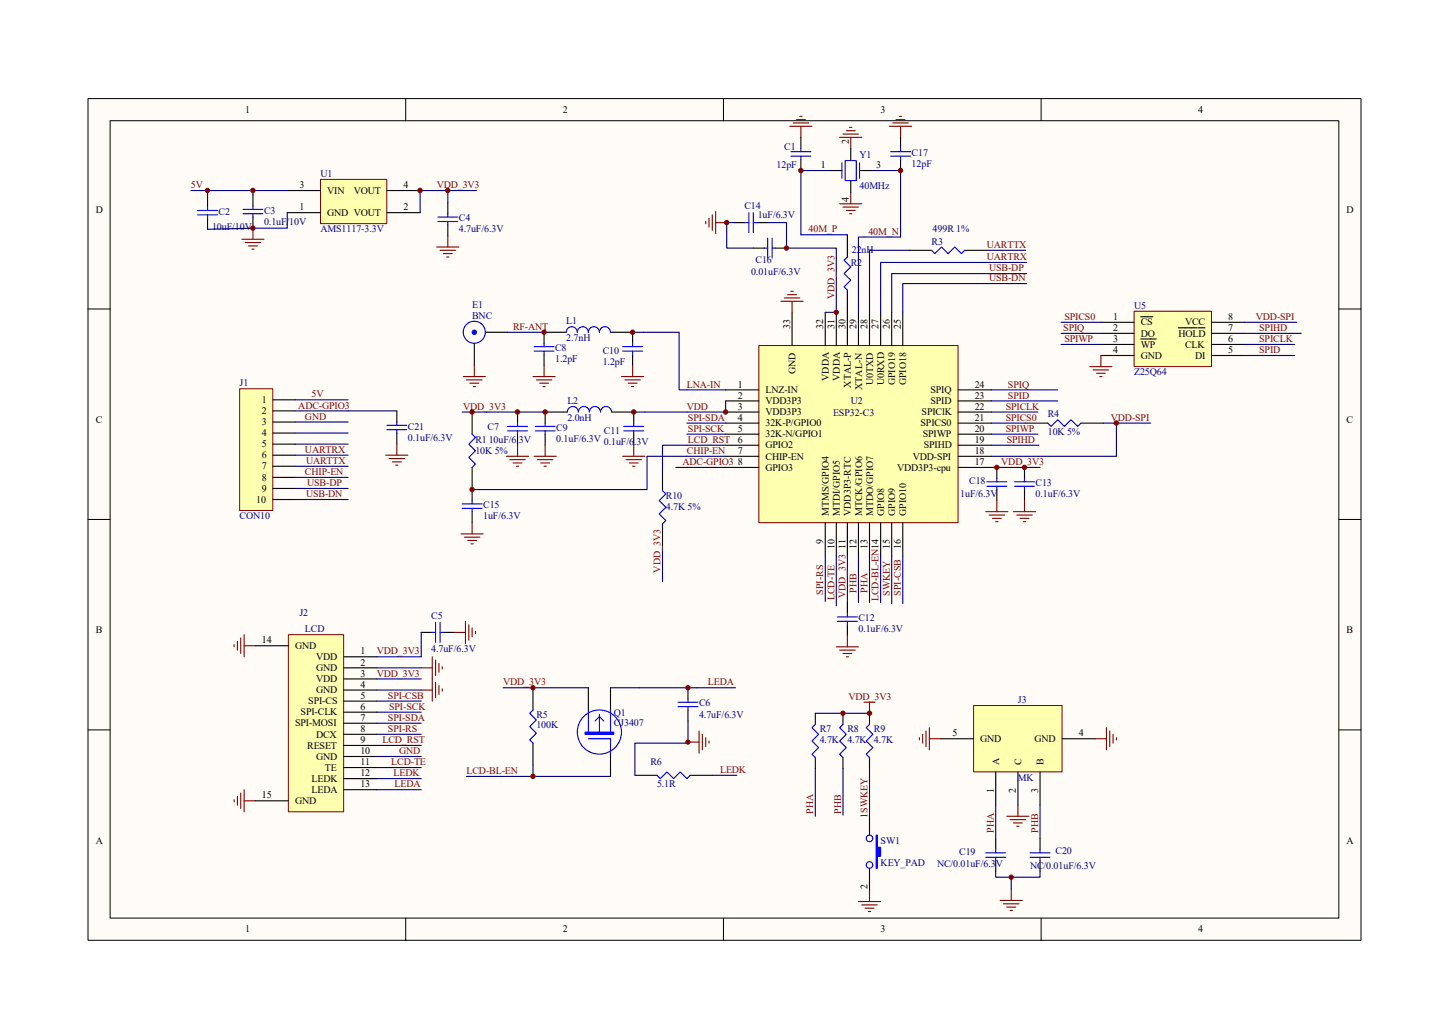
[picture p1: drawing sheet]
<svg xmlns="http://www.w3.org/2000/svg" width="420mm" height="297mm" viewBox="0 0 420 297" stroke-linecap="round" stroke-linejoin="round" font-family="sans-serif">
<path d="M25.4 28.5h367.9v243.2h-367.9z" fill="#fffcf8"/>
<g fill="none" stroke="#000" stroke-width=".29">
<path d="M25.4 28.5h367.9v243.2h-367.9zM31.8 34.9h355.1v230.4h-355.1zM117.2 28.5v6.4M209.1 28.5v6.4M300.9 28.5v6.4M25.4 89.3h6.4M386.9 89.3h6.4M25.4 150.1h6.4M386.9 150.1h6.4M25.4 210.9h6.4M386.9 210.9h6.4M117.2 265.3v6.4"/>
<path d="M209.1 265.3v6.4M300.9 265.3v6.4"/>
</g>
<path d="M251.3 206.1v3.2M251.3 218.9v3.2M251.3 234.9v6.4M251.3 250.9v6.4" fill="none" stroke="#000" stroke-width=".32"/>
<path d="M253.2 241.3h.3v3.5h1v2.6h-1v3.5h-.3z" fill-rule="evenodd" fill="#00f" stroke="#00f" stroke-width=".32"/>
<g fill="none" stroke="#00f" stroke-width=".32">
<path d="M251.3 209.3l-1 1 1.9 1.9-1.9 1.9 1.9 1.9-1.9 1.9 1 1"/>
<circle cx="251.3" cy="249.9" r=".95"/>
<circle cx="251.3" cy="242.2" r=".95"/>
</g>
<g fill="none" stroke="#800000" stroke-width=".32">
<path d="M121.7 193h3.2M121.7 199.4h3.2M124.9 189.8v12.8M125.9 190.7v4.5M125.9 197.1v4.5M126.8 191.7v2.6M126.8 198.1v2.6M127.8 192.7v.6M127.8 199.1v.6M249.7 202.9h3.2M251.3 202.9v3.2M251.3 257.3v3.2"/>
<path d="M248.1 260.5h6.4M249 261.5h4.5M250 262.4h2.5M250.9 263.4h.7"/>
</g>
<g fill="none" stroke="#000080" stroke-width=".32">
<path d="M108.9 189.8h12.8M108.9 193h12.8M108.9 196.2h12.8M108.9 199.4h12.8M108.9 202.6h12.8M108.9 205.8h12.8M108.9 209h12.8M108.9 212.2h12.8M108.9 215.4h12.8M108.9 218.6h12.8M108.9 221.8h12.8M108.9 225h12.8"/>
<path d="M108.9 228.2h12.8"/>
</g>
<path d="M83.3 183.4h16v51.2h-16z" fill="#ffffb0"/>
<path d="M83.3 183.4h16v51.2h-16z" fill="none" stroke="#800000" stroke-width=".29"/>
<g fill="none" stroke="#000" stroke-width=".32">
<path d="M73.7 186.6h9.6M99.3 189.8h9.6M99.3 193h9.6M99.3 196.2h9.6M99.3 199.4h9.6M99.3 202.6h9.6M99.3 205.8h9.6M99.3 209h9.6M99.3 212.2h9.6M99.3 215.4h9.6M99.3 218.6h9.6M73.7 231.4h9.6"/>
<path d="M99.3 221.8h9.6M99.3 225h9.6M99.3 228.2h9.6"/>
</g>
<path d="M67.7 186.3v.6M68.6 185.3v2.6M69.6 184.3v4.5M70.5 183.4v6.4M70.5 186.6h3.2M67.7 231.1v.6M68.6 230.1v2.6M69.6 229.2v4.4M70.5 228.2v6.4M70.5 231.4h3.2" fill="none" stroke="#800000" stroke-width=".32"/>
<path d="M281.4 203.9h25.5v19.1h-25.5z" fill="#ffffb0"/>
<path d="M281.3 203.9h25.6v19.1h-25.6z" fill="none" stroke="#800000" stroke-width=".29"/>
<path d="M271.7 213.5h9.6M306.9 213.5h9.6M287.7 223.1v9.6M294.1 223.1v9.6M300.5 223.1v9.6" fill="none" stroke="#000" stroke-width=".32"/>
<g fill="none" stroke="#800000" stroke-width=".32">
<path d="M265.7 213.1v.7M266.6 212.2v2.5M267.6 211.2v4.5M268.6 213.5h3.1M268.6 210.3v6.4M316.5 213.5h3.2M319.7 210.3v6.4M320.7 211.2v4.5M321.6 212.2v2.5M322.6 213.1v.7M290.9 235.9h6.4M291.9 236.8h4.5"/>
<path d="M292.9 237.8h2.5M293.8 238.7h.7M294.1 232.7v3.2"/>
</g>
<path d="M287.7 232.7v9.6M300.5 232.7v9.6" fill="none" stroke="#000080" stroke-width=".32"/>
<path d="M69.3 112.4h9.5v35.1h-9.5z" fill="#ffffb0"/>
<path d="M69.2 112.3h9.6v35.2h-9.6z" fill="none" stroke="#800000" stroke-width=".29"/>
<g fill="none" stroke="#000" stroke-width=".32">
<path d="M78.9 115.5h6.3M78.9 118.7h6.3M78.9 121.9h6.3M78.9 125.1h6.3M78.9 128.3h6.3M78.9 131.5h6.3M78.9 134.7h6.3M78.9 137.9h6.3M78.9 141.1h6.3M78.9 144.3h6.3M154 198.7v6.4M170 198.7v6.4"/>
<path d="M176.4 198.7v6.4M198.8 198.7v3.3M154 214.7v6.4M176.4 217.9v6.4M198.8 205.1v3.2M235.6 206.1v3.2M235.6 218.9v3.2M243.6 206.1v3.2M243.6 218.9v3.2M183.5 224h6.4M199.4 224h6.4"/>
</g>
<g fill="none" stroke="#000080" stroke-width=".32">
<path d="M85.2 115.5h15.4M85.2 118.7h15.4M85.2 121.9h15.4M85.2 125.1h15.4M85.2 128.3h15.4M85.2 131.5h15.4M85.2 134.7h15.4M85.2 137.9h15.4M85.2 141.1h15.4M85.2 144.3h15.4M145.4 198.7h24.6M176.4 198.7h36.2"/>
<path d="M198.8 208.3v6.4h-15.3v9.3M235.6 206.1h15.7M134.8 224.3h41.6M154 221.1v3.2M205.8 224h7.1M235.6 222.1v13.8M243.6 222.1v13.4M251.3 222.1v12.8"/>
</g>
<g fill="none" stroke="#00f" stroke-width=".32">
<path d="M154 205.1l-.9 1 1.9 1.9-1.9 2 1.9 1.9-1.9 1.9 .9 .9M170 213.5h6.4v4.4M170 205.1v7.1M171.9 208.3l1.3-1.2 1.3 1.2M173.2 206.4v5.8M176.4 205.1v7.1M195.9 202.9h5.8M195.9 204.2h5.8M198.8 202v.9M198.8 204.2v.9M235.6 209.3l-1 1 1.9 1.9-1.9 1.9 1.9 1.9-1.9 1.9 1 1M243.6 209.3l-1 1 1.9 1.9-1.9 1.9 1.9 1.9-1.9 1.9 1 1"/>
<path d="M189.9 224l.9 1 1.9-1.9 2 1.9 1.9-1.9 1.9 1.9 .9-1"/>
<circle cx="173.2" cy="211.5" r="6.4"/>
</g>
<path d="M169.1 211.5h8.3v.7h-8.3z" fill-rule="evenodd" fill="#00f" stroke="#00f" stroke-width=".32"/>
<path d="M198.8 214.4h3.2M202 211.2v6.4M203 212.2v4.5M203.9 213.1v2.6M204.9 214.1v.6" fill="none" stroke="#800000" stroke-width=".32"/>
<path d="M92.6 51.9h19.2v12.7h-19.2z" fill="#ffffb0"/>
<path d="M92.6 51.8h19.2v12.8h-19.2z" fill="none" stroke="#800000" stroke-width=".29"/>
<path d="M60 56.6v3.2M73.1 56.3v3.2M83 55.1h9.6M111.8 55.1h9.6M129.4 58.6v3.2M60 63.1v3.2M73.1 62.7v3.2M83 61.4h9.6M111.8 61.4h9.6M129.4 65v3.2M121.7 182.7h3.2M128.1 182.7h3.2" fill="none" stroke="#000" stroke-width=".32"/>
<path d="M55.2 55.1h27.8M60 55.1v1.5M73.1 55.1v1.2M129.4 55.1v3.5M137.7 55.1h-16.3v6.3M83 61.4v4.5l-23 .4M121.7 182.7v7.1" fill="none" stroke="#000080" stroke-width=".32"/>
<g fill="none" stroke="#00f" stroke-width=".32">
<path d="M60 59.8v1M73.1 59.5v1M57.1 60.8h5.8M57.1 62.1h5.8M60 62.1v1M70.2 60.5h5.8M70.2 61.8h5.8M73.1 61.8v.9M126.5 62.7h5.8M126.5 64h5.8M129.4 61.8v.9M129.4 64v1"/>
<path d="M125.9 179.9v5.7M127.2 179.9v5.7M124.9 182.7h1M127.2 182.7h.9"/>
</g>
<g fill="none" stroke="#800000" stroke-width=".32">
<path d="M69.9 69.1h6.4M70.9 70.1h4.4M71.8 71.1h2.6M72.8 72h.6M73.1 65.9v3.2M126.2 71.4h6.4M127.2 72.3h4.4M128.1 73.3h2.6M129.1 74.3h.6M129.4 68.2v3.2M134.5 179.5v6.4M131.3 182.7h3.2"/>
<path d="M135.5 180.5v4.5M136.4 181.5v2.5M137.4 182.4v.6"/>
</g>
<path d="M219.3 99.9h57.5v51.1h-57.5z" fill="#ffffb0"/>
<path d="M219.3 99.8h57.5v51.2h-57.5z" fill="none" stroke="#800000" stroke-width=".29"/>
<g fill="none" stroke="#000" stroke-width=".32">
<path d="M231.4 39.7v3.2M260.2 39.7v3.2M231.4 46.1v3.2M239.4 49.3h3.9M245.8 42.9v3.5M245.8 52.2v3.5M248.4 49.3h3.8M260.2 46.1v3.2M212.2 64.3h3.2M217.7 71.7h3.2M218.6 64.3h3.2M224.1 71.7h3.2"/>
<path d="M244.9 67.8v6.5M262.8 72.3h6.4M278.8 72.3h6.4M137.1 99.2v6.4M140.3 96h6.4M163.6 96h-6.4v3.2M176.4 96h6.4v3.2M228.9 90.3v9.5M238.5 90.3v9.5M241.7 90.3v9.5M244.9 83.8v16M248.1 90.3v9.5"/>
<path d="M251.3 90.3v9.5M254.5 90.3v9.5M257.7 90.3v9.5M260.9 90.3v9.5M114.7 118.7v3.2M136.4 119.1v6.4M149.6 119.1v3.2M157.2 102.4v3.2M163.9 119.1h-6.4v3.2M176.7 119.1h6.4v3.2M182.8 102.4v3.2M209.7 112.6h9.6"/>
<path d="M209.7 115.8h9.6M209.7 119.1h9.6M276.9 112.6h9.6M276.9 115.8h9.6M276.9 119.1h9.6M114.7 125.1v3.2M136.4 135.1v9.6M149.6 125.5v3.2M157.5 125.5v3.2M183.1 125.5v3.2M191.4 135.4v6.4M209.7 122.3h9.6"/>
<path d="M209.7 125.5h9.6M209.7 128.7h9.6M209.7 131.8h9.6M209.7 135.1h9.6M276.9 122.3h9.6M276.9 125.5h9.6M276.9 128.7h9.6M276.9 131.8h9.6M276.9 135.1h9.6M288 135.1v3.2M296 135.1v3.2M296.4 122.3h6.4"/>
<path d="M312.4 122.3h6.4M136.4 147.8v3.2M191.4 151.4v6.4M238.5 151v9.7M241.7 151v9.7M244.9 151v9.7M248.1 151v9.7M251.3 151v9.7M254.5 151v9.7M257.7 151v9.7M260.9 151v9.7M288 141.5v3.2"/>
<path d="M296 141.5v3.2M244.9 174.1v3.2M244.9 180.5v3.2M287.7 242.3v3.2M287.7 248.7v3.2M300.5 242.3v3.2M300.5 248.7v3.2"/>
</g>
<g fill="none" stroke="#000080" stroke-width=".32">
<path d="M239.4 49.3h-8v18.5h13.5M252.2 49.3h8v19.2h-12.1v21.8M212.2 64.3h-2.2v7.4h7.7M221.8 64.3h5.5v7.4h14.4v18.6h-3.2M262.8 72.3h-11.5v18M285.2 72.3h11.2M296.7 75.8h-42.2v14.5M296.7 79.1h-39v11.2M146.7 96h10.5M182.8 96h13.4v16.6h13.5M296.7 81.9h-35.8v8.4M100.6 118.7h14.1"/>
<path d="M133.6 119.1h23.9M209.7 115.8v3.3h-26.6M286.5 112.6h19.2M286.5 115.8h19.2M195.3 135.1h14.4M198.5 125.5h11.2M198.5 122.3h11.2M209.7 131.8h-22.7v9.7h-50.6M209.7 128.7h-18.3v6.7M286.5 135.1h14M286.5 122.3h9.9M318.8 122.3h13.7"/>
<path d="M322.6 122.3v9.5h-36.1M191.4 157.8v10.2M238.5 160.7v13.1M241.7 160.7v14.3M244.9 160.7v13.4M248.1 160.7v13.4M251.3 160.7v13.4M254.5 160.7v13.4M257.7 160.7v13.7M260.9 160.7v13.7M287.7 251.9v1.6h12.8v-1.6M292.2 253.5v3.5"/>
</g>
<g fill="none" stroke="#800000" stroke-width=".32">
<path d="M228.2 36.5h6.4M229.2 35.5h4.5M230.2 34.6h2.5M231.1 33.6h.7M231.4 36.5v3.2M242.6 39.7h6.4M243.6 38.7h4.5M244.5 37.8h2.6M245.5 36.8h.7M245.8 39.7v3.2M257 36.5h6.4M258 35.5h4.5"/>
<path d="M258.9 34.6h2.6M259.9 33.6h.7M260.2 36.5v3.2M242.6 58.9h6.4M243.6 59.8h4.5M245.8 55.7v3.2M203.9 64v.6M204.9 63.1v2.5M205.8 62.1v4.5M206.8 64.3h3.2M206.8 61.1v6.4M244.5 60.8h2.6"/>
<path d="M245.5 61.8h.7M225.7 87.1h6.4M226.6 86.1h4.5M227.6 85.1h2.6M228.5 84.2h.7M228.9 87.1v3.2M133.9 108.8h6.4M134.8 109.8h4.5M135.8 110.7h2.6M136.7 111.7h.7M137.1 105.6v3.2M154 108.8h6.4"/>
<path d="M155 109.8h4.5M155.9 110.7h2.6M156.9 111.7h.6M157.2 105.6v3.2M179.6 108.8h6.4M180.6 109.8h4.4M181.5 110.7h2.6M182.5 111.7h.6M182.8 105.6v3.2M111.5 131.5h6.4M112.4 132.5h4.5M113.4 133.5h2.6"/>
<path d="M114.4 134.4h.6M114.7 128.3v3.2M146.4 131.8h6.3M147.3 132.8h4.5M148.3 133.8h2.5M149.2 134.7h.7M149.6 128.7v3.1M154.3 131.8h6.4M155.3 132.8h4.5M156.3 133.8h2.5M157.2 134.7h.7M157.5 128.7v3.1"/>
<path d="M179.9 131.8h6.4M180.9 132.8h4.5M181.9 133.8h2.5M182.8 134.7h.7M183.1 128.7v3.1M133.2 154.3h6.4M134.2 155.2h4.5M135.2 156.2h2.5M136.1 157.1h.6M136.4 151v3.3M284.8 147.8h6.5M285.8 148.8h4.5"/>
<path d="M286.8 149.8h2.5M287.7 150.7h.7M288 144.7v3.1M292.9 147.8h6.3M293.8 148.8h4.5M294.8 149.8h2.5M295.7 150.7h.7M296 144.7v3.1M241.7 186.9h6.4M242.6 187.9h4.5M243.6 188.8h2.6M244.5 189.8h.7"/>
<path d="M244.9 183.7v3.2M292.2 257v3.2M289 260.2h6.4M290 261.2h4.5M290.9 262.1h2.6M291.9 263.1h.6"/>
</g>
<g fill="none" stroke="#00f" stroke-width=".32">
<path d="M228.5 43.8h5.8M228.5 45.1h5.8M231.4 42.9v.9M231.4 45.1v1M243.3 47.1v4.4M244.2 46.4h3.2v5.8h-3.2zM248.4 47.1v4.4M257.4 43.8h5.7M257.4 45.1h5.7M260.2 42.9v.9M260.2 45.1v1M215.4 64.3h1"/>
<path d="M216.4 61.4v5.8M217.7 64.3h.9M217.7 61.4v5.8M220.9 71.7h.9M221.8 68.8v5.8M223.1 71.7h1M223.1 68.8v5.8M244.9 74.3l-1 .9 1.9 1.9-1.9 2 1.9 1.9-1.9 1.9 1 .9M269.2 72.3l.9 1 2-1.9 1.9 1.9 1.9-1.9 1.9 1.9 1-1M157.2 99.2v1M163.6 96a1.59 1.59 0 0 1 1.6-1.6 1.59 1.59 0 0 1 1.6 1.6 1.6 1.6 0 0 1 1.6-1.6 1.6 1.6 0 0 1 1.6 1.6 1.6 1.6 0 0 1 1.6-1.6 1.6 1.6 0 0 1 1.6 1.6M173.2 96a1.59 1.59 0 0 1 1.6-1.6 1.59 1.59 0 0 1 1.6 1.6"/>
<path d="M182.8 99.2v1M154.3 101.5h5.8M154.3 100.2h5.8M157.2 101.5v.9M167.1 119a1.59 1.59 0 0 0-1.6-1.5 1.59 1.59 0 0 0-1.6 1.5M176.7 119a1.6 1.6 0 0 0-1.6-1.5 1.6 1.6 0 0 0-1.6 1.5 1.6 1.6 0 0 0-1.6-1.5 1.6 1.6 0 0 0-1.6 1.5 1.59 1.59 0 0 0-1.6-1.5 1.59 1.59 0 0 0-1.6 1.5M179.9 101.5h5.8M179.9 100.2h5.8M182.8 101.5v.9M111.8 124.2h5.7M111.8 122.9h5.7M114.7 121.9v1"/>
<path d="M114.7 124.2v.9M136.4 125.5l1 .9-1.9 1.9 1.9 2-1.9 1.9 1.9 1.9-1 1M146.7 124.5h5.7M146.7 123.2h5.7M149.6 122.3v.9M149.6 124.5v1M154.7 124.5h5.7M154.7 123.2h5.7M157.5 122.3v.9M157.5 124.5v1M180.2 124.5h5.8M180.2 123.2h5.8"/>
<path d="M183.1 122.3v.9M183.1 124.5v1M285.2 139.2h5.7M288 138.3v.9M293.2 139.2h5.7M296 138.3v.9M302.8 122.3l.9 .9 2-1.9 1.9 1.9 1.9-1.9 1.9 1.9 1-.9M133.6 145.6h5.7M133.6 146.9h5.7M136.4 144.7v.9M136.4 146.9v.9M191.4 141.8l1 .9-1.9 2 1.9 1.9-1.9 1.9 1.9 1.9-1 1"/>
<path d="M285.2 140.5h5.7M288 140.5v1M293.2 140.5h5.7M296 140.5v1M242 179.5h5.7M242 178.3h5.7M244.9 177.3v1M244.9 179.5v1M284.8 247.7h5.8M284.8 246.4h5.8M287.7 245.5v.9M287.7 247.7v1"/>
<path d="M297.7 247.7h5.7M297.7 246.4h5.7M300.5 245.5v.9M300.5 247.7v1"/>
<circle cx="137.1" cy="96" r="3.2"/>
</g>
<circle cx="137.1" cy="96" r=".62" fill="#00f" stroke="#00f" stroke-width=".32"/>
<path d="M327.7 90h22.4v15.9h-22.4z" fill="#ffffb0"/>
<path d="M327.7 89.9h22.4v16h-22.4z" fill="none" stroke="#800000" stroke-width=".29"/>
<path d="M318.1 93.1h9.6M318.1 99.5h9.6M318.1 96.3h9.6M329.6 91.5h3.6M329.6 97.9h4.5M340.5 94.7h5.5M346.3 94.7h1.9M350.1 93.1h9.6M350.1 99.5h9.6M350.1 96.3h9.6M318.1 102.7h9.6M350.1 102.7h9.6" fill="none" stroke="#000" stroke-width=".32"/>
<path d="M314.9 105.9h6.4M315.9 106.9h4.5M316.9 107.8h2.5M317.8 108.8h.6M318.1 102.7v3.2" fill="none" stroke="#800000" stroke-width=".32"/>
<path d="M306.6 99.5h11.5M306.6 96.3h11.5M306.6 93.1h11.5M359.7 99.5h14.4M359.7 93.1h15M359.7 96.3h16.3M286.5 119.1h13.4M359.7 102.7h14.4M286.5 128.7h13.7M286.5 125.5h13.4" fill="none" stroke="#000080" stroke-width=".32"/>
<g fill="#800000" stroke="#800000" stroke-width=".29">
<circle cx="251.3" cy="206.1" r=".63"/>
<circle cx="154" cy="198.7" r=".63"/>
<circle cx="243.6" cy="206.1" r=".62"/>
<circle cx="198.8" cy="198.7" r=".63"/>
<circle cx="198.8" cy="214.4" r=".62"/>
<circle cx="154" cy="224.3" r=".62"/>
<circle cx="121.4" cy="55" r=".64"/>
<circle cx="129.4" cy="55" r=".64"/>
<circle cx="73.1" cy="65.9" r=".64"/>
<circle cx="60" cy="55" r=".63"/>
<circle cx="73.1" cy="55" r=".64"/>
<circle cx="209.7" cy="119" r=".63"/>
<circle cx="241.7" cy="90.2" r=".62"/>
<circle cx="296" cy="135" r=".63"/>
<circle cx="288" cy="135" r=".64"/>
<circle cx="231.4" cy="49.3" r=".64"/>
<circle cx="260.2" cy="49.3" r=".64"/>
<circle cx="227.3" cy="71.7" r=".62"/>
<circle cx="210" cy="64.3" r=".62"/>
<circle cx="149.5" cy="119" r=".64"/>
<circle cx="157.5" cy="119" r=".64"/>
<circle cx="183.1" cy="119" r=".64"/>
<circle cx="157.2" cy="96" r=".63"/>
<circle cx="182.8" cy="96" r=".63"/>
<circle cx="292.2" cy="253.5" r=".62"/>
<circle cx="136.4" cy="119" r=".63"/>
<circle cx="136.4" cy="141.4" r=".62"/>
<circle cx="322.6" cy="122.2" r=".64"/>
</g>
<g font-size="2.9">
<text x="70.9" y="32.6">1</text>
<text x="162.7" y="32.6">2</text>
<text x="254.5" y="32.6">3</text>
<text x="346.3" y="32.6">4</text>
<text x="245.2" y="41.6" transform="rotate(-90 245.2 41.6)">2</text>
<text x="237.2" y="48.6">1</text>
<text x="253.2" y="48.6">3</text>
<text x="86.5" y="54.4">3</text>
<text x="94.5" y="56">VIN</text>
<text x="102.2" y="56">VOUT</text>
<text x="116.6" y="54.4">4</text>
<text x="245.2" y="58.3" transform="rotate(-90 245.2 58.3)">4</text>
<text x="27.7" y="61.4">D</text>
<text x="86.5" y="60.8">1</text>
<text x="94.5" y="62.4">GND VOUT</text>
<text x="116.6" y="60.8">2</text>
<text x="389.1" y="61.4">D</text>
<text x="228.3" y="95.1" transform="rotate(-90 228.3 95.1)">33</text>
<text x="237.9" y="95.1" transform="rotate(-90 237.9 95.1)">32</text>
<text x="241.1" y="95.1" transform="rotate(-90 241.1 95.1)">31</text>
<text x="244.3" y="95.1" transform="rotate(-90 244.3 95.1)">30</text>
<text x="247.5" y="95.1" transform="rotate(-90 247.5 95.1)">29</text>
<text x="250.7" y="95.1" transform="rotate(-90 250.7 95.1)">28</text>
<text x="253.9" y="95.1" transform="rotate(-90 253.9 95.1)">27</text>
<text x="257.1" y="95.1" transform="rotate(-90 257.1 95.1)">26</text>
<text x="260.3" y="95.1" transform="rotate(-90 260.3 95.1)">25</text>
<text x="321.6" y="92.5">1</text>
<text x="321.6" y="95.7">2</text>
<text x="329.6" y="94">CS</text>
<text x="342.4" y="94">VCC</text>
<text x="354.9" y="95.7">7</text>
<text x="354.9" y="92.5">8</text>
<text x="321.6" y="98.8">3</text>
<text x="329.6" y="100.5">WP</text>
<text x="329.6" y="97.2">DO</text>
<text x="340.5" y="97.2">HOLD</text>
<text x="342.4" y="100.5">CLK</text>
<text x="354.9" y="98.8">6</text>
<text x="321.6" y="102">4</text>
<text x="329.6" y="103.7">GND</text>
<text x="345.3" y="103.7">DI</text>
<text x="354.9" y="102">5</text>
<text x="213.2" y="112">1</text>
<text x="221.2" y="113.6">LNZ-IN</text>
<text x="229.9" y="108.2" transform="rotate(-90 229.9 108.2)">GND</text>
<text x="239.5" y="110.1" transform="rotate(-90 239.5 110.1)">VDDA</text>
<text x="242.7" y="110.1" transform="rotate(-90 242.7 110.1)">VDDA</text>
<text x="245.9" y="112" transform="rotate(-90 245.9 112)">XTAL-P</text>
<text x="249.1" y="112.6" transform="rotate(-90 249.1 112.6)">XTAL-N</text>
<text x="252.3" y="111.4" transform="rotate(-90 252.3 111.4)">U0TXD</text>
<text x="255.5" y="111.4" transform="rotate(-90 255.5 111.4)">U0RXD</text>
<text x="258.7" y="111.4" transform="rotate(-90 258.7 111.4)">GPIO19</text>
<text x="261.9" y="111.4" transform="rotate(-90 261.9 111.4)">GPIO18</text>
<text x="268.9" y="113.6">SPIQ</text>
<text x="281.7" y="112">24</text>
<text x="75.7" y="116.5">1</text>
<text x="75.7" y="119.7">2</text>
<text x="213.2" y="115.2">2</text>
<text x="213.2" y="118.4">3</text>
<text x="221.2" y="116.8">VDD3P3</text>
<text x="221.2" y="120">VDD3P3</text>
<text x="266.3" y="120">SPIClK</text>
<text x="268.9" y="116.8">SPID</text>
<text x="281.7" y="115.2">23</text>
<text x="281.7" y="118.4">22</text>
<text x="27.7" y="122.2">C</text>
<text x="75.7" y="122.9">3</text>
<text x="213.2" y="121.6">4</text>
<text x="213.2" y="124.8">5</text>
<text x="221.2" y="123.2">32K-P/GPIO0</text>
<text x="266" y="123.2">SPICS0</text>
<text x="281.7" y="124.8">20</text>
<text x="281.7" y="121.6">21</text>
<text x="389.1" y="122.2">C</text>
<text x="75.7" y="126">4</text>
<text x="75.7" y="129.2">5</text>
<text x="213.2" y="128">6</text>
<text x="213.2" y="131.2">7</text>
<text x="221.2" y="126.4">32K-N/GPIO1</text>
<text x="221.2" y="129.6">GPIO2</text>
<text x="266.6" y="126.4">SPIWP</text>
<text x="266.9" y="129.6">SPIHD</text>
<text x="281.7" y="131.2">18</text>
<text x="281.7" y="128">19</text>
<text x="75.7" y="132.5">6</text>
<text x="75.7" y="135.7">7</text>
<text x="213.2" y="134.4">8</text>
<text x="221.2" y="132.8">CHIP-EN</text>
<text x="221.2" y="136">GPIO3</text>
<text x="259.3" y="136">VDD3P3-cpu</text>
<text x="263.7" y="132.8">VDD-SPI</text>
<text x="281.7" y="134.4">17</text>
<text x="75.7" y="138.9">8</text>
<text x="75.7" y="142">9</text>
<text x="74.1" y="145.2">10</text>
<text x="239.5" y="149.1" transform="rotate(-90 239.5 149.1)">MTMS/GPIO4</text>
<text x="242.7" y="149.1" transform="rotate(-90 242.7 149.1)">MTDI/GPIO5</text>
<text x="245.9" y="149.1" transform="rotate(-90 245.9 149.1)">VDD3P3-RTC</text>
<text x="249.1" y="149.1" transform="rotate(-90 249.1 149.1)">MTCK/GPIO6</text>
<text x="252.3" y="149.1" transform="rotate(-90 252.3 149.1)">MTDO/GPIO7</text>
<text x="255.5" y="149.1" transform="rotate(-90 255.5 149.1)">GPIO8</text>
<text x="258.7" y="149.1" transform="rotate(-90 258.7 149.1)">GPIO9</text>
<text x="261.9" y="149.1" transform="rotate(-90 261.9 149.1)">GPIO10</text>
<text x="237.9" y="157.1" transform="rotate(-90 237.9 157.1)">9</text>
<text x="241.1" y="158.7" transform="rotate(-90 241.1 158.7)">10</text>
<text x="244.3" y="158.7" transform="rotate(-90 244.3 158.7)">11</text>
<text x="247.5" y="158.7" transform="rotate(-90 247.5 158.7)">12</text>
<text x="250.7" y="158.7" transform="rotate(-90 250.7 158.7)">13</text>
<text x="257.1" y="158.7" transform="rotate(-90 257.1 158.7)">15</text>
<text x="260.3" y="158.7" transform="rotate(-90 260.3 158.7)">16</text>
<text x="27.7" y="183">B</text>
<text x="75.7" y="185.9">14</text>
<text x="389.1" y="183">B</text>
<text x="85.2" y="187.5">GND</text>
<text x="91.3" y="190.7">VDD</text>
<text x="104.1" y="189.1">1</text>
<text x="91.3" y="193.9">GND</text>
<text x="91.3" y="197.1">VDD</text>
<text x="104.1" y="192.3">2</text>
<text x="104.1" y="195.5">3</text>
<text x="89.1" y="203.5">SPI-CS</text>
<text x="91.3" y="200.3">GND</text>
<text x="104.1" y="201.9">5</text>
<text x="104.1" y="198.7">4</text>
<text x="85.2" y="209.9">SPI-MOSI</text>
<text x="86.9" y="206.7">SPI-CLK</text>
<text x="104.1" y="205.1">6</text>
<text x="104.1" y="208.3">7</text>
<text x="91.3" y="213.1">DCX</text>
<text x="104.1" y="214.7">9</text>
<text x="104.1" y="211.5">8</text>
<text x="275.3" y="212.8">5</text>
<text x="283.3" y="214.4">GND</text>
<text x="298.9" y="214.4">GND</text>
<text x="311.7" y="212.8">4</text>
<text x="88.8" y="216.3">RESET</text>
<text x="91.3" y="219.5">GND</text>
<text x="104.1" y="221.1">11</text>
<text x="104.1" y="217.9">10</text>
<text x="288.8" y="221.1" transform="rotate(-90 288.8 221.1)">A</text>
<text x="295.2" y="221.1" transform="rotate(-90 295.2 221.1)">C</text>
<text x="301.6" y="221.1" transform="rotate(-90 301.6 221.1)">B</text>
<text x="90.1" y="225.9">LEDK</text>
<text x="93.9" y="222.7">TE</text>
<text x="104.1" y="224.3">12</text>
<text x="104.1" y="227.5">13</text>
<text x="75.7" y="230.7">15</text>
<text x="85.2" y="232.3">GND</text>
<text x="90.1" y="229.1">LEDA</text>
<text x="287.2" y="229.2" transform="rotate(-90 287.2 229.2)">1</text>
<text x="293.5" y="229.2" transform="rotate(-90 293.5 229.2)">2</text>
<text x="300" y="229.2" transform="rotate(-90 300 229.2)">3</text>
<text x="250.7" y="236.5" transform="rotate(-90 250.7 236.5)">1SWKEY</text>
<text x="27.7" y="243.8">A</text>
<text x="389.1" y="243.8">A</text>
<text x="250.7" y="257" transform="rotate(-90 250.7 257)">2</text>
<text x="70.9" y="269.4">1</text>
<text x="162.7" y="269.4">2</text>
<text x="254.5" y="269.4">3</text>
<text x="346.3" y="269.4">4</text>
</g>
<g font-size="2.9" fill="#000080">
<text x="226.6" y="43.5">C1</text>
<text x="248.4" y="45.7">Y1</text>
<text x="263.4" y="45.1">C17</text>
<text x="92.6" y="51.2">U1</text>
<text x="224.4" y="48.6">12pF</text>
<text x="263.4" y="48.3">12pF</text>
<text x="248.4" y="54.7">40MHz</text>
<text x="63.2" y="62">C2</text>
<text x="76.3" y="61.7">C3</text>
<text x="76.3" y="64.9">0.1uF/10V</text>
<text x="132.6" y="64">C4</text>
<text x="215.1" y="60.5">C14</text>
<text x="219" y="63">1uF/6.3V</text>
<text x="61.3" y="66.5">10uF/10V</text>
<text x="92.6" y="67.2">AMS1117-3.3V</text>
<text x="132.6" y="67.2">4.7uF/6.3V</text>
<text x="269.2" y="70.7">R3</text>
<text x="269.5" y="67.2">499R 1%</text>
<text x="218.3" y="76.1">C16</text>
<text x="245.8" y="76.8">R2</text>
<text x="246.2" y="73.2">22nH</text>
<text x="217" y="79.3">0.01uF/6.3V</text>
<text x="136.4" y="88.9">E1</text>
<text x="327.7" y="89.2">U5</text>
<text x="136.4" y="92.1">BNC</text>
<text x="163.6" y="93.7">L1</text>
<text x="160.4" y="101.4">C8</text>
<text x="163.6" y="98.5">2.7nH</text>
<text x="160.4" y="104.6">1.2pF</text>
<text x="174.2" y="102.4">C10</text>
<text x="174.2" y="105.6">1.2pF</text>
<text x="69.2" y="111.7">J1</text>
<text x="327.7" y="108.5">Z25Q64</text>
<text x="163.9" y="116.8">L2</text>
<text x="245.8" y="116.8">U2</text>
<text x="117.9" y="124.1">C21</text>
<text x="140.9" y="124.1">C7</text>
<text x="160.7" y="124.5">C9</text>
<text x="163.9" y="121.6">2.0nH</text>
<text x="174.5" y="125.4">C11</text>
<text x="240.7" y="120.3">ESP32-C3</text>
<text x="302.8" y="120.6">R4</text>
<text x="302.8" y="125.7">10K 5%</text>
<text x="117.9" y="127.3">0.1uF/6.3V</text>
<text x="137.4" y="128">R1</text>
<text x="137.4" y="131.2">10K 5%</text>
<text x="141.2" y="128">10uF/6.3V</text>
<text x="160.7" y="127.7">0.1uF/6.3V</text>
<text x="174.5" y="128.6">0.1uF/6.3V</text>
<text x="277.5" y="143.7">1uF/6.3V</text>
<text x="280.1" y="139.8">C18</text>
<text x="299.2" y="140.5">C13</text>
<text x="299.2" y="143.7">0.1uF/6.3V</text>
<text x="139.6" y="146.9">C15</text>
<text x="192.4" y="144.3">R10</text>
<text x="192.4" y="147.5">4.7K 5%</text>
<text x="69.2" y="150.1">CON10</text>
<text x="139.6" y="150.1">1uF/6.3V</text>
<text x="86.5" y="177.9">J2</text>
<text x="124.6" y="178.9">C5</text>
<text x="248.1" y="179.5">C12</text>
<text x="88.1" y="182.7">LCD</text>
<text x="248.1" y="182.7">0.1uF/6.3V</text>
<text x="124.6" y="188.5">4.7uF/6.3V</text>
<text x="294.1" y="203.2">J3</text>
<text x="155" y="207.3">R5</text>
<text x="177.4" y="207">Q1</text>
<text x="177.4" y="209.9">CJ3407</text>
<text x="202" y="204.1">C6</text>
<text x="202" y="207.3">4.7uF/6.3V</text>
<text x="155" y="210.2">100K</text>
<text x="236.9" y="211.5">R7</text>
<text x="236.9" y="214.7">4.7K</text>
<text x="244.9" y="211.5">R8</text>
<text x="244.9" y="214.7">4.7K</text>
<text x="252.5" y="211.5">R9</text>
<text x="252.5" y="214.7">4.7K</text>
<text x="187.9" y="221.1">R6</text>
<text x="189.9" y="227.5">5.1R</text>
<text x="294.1" y="225.6">MK</text>
<text x="254.5" y="243.8">SW1</text>
<text x="254.5" y="250.2">KEY_PAD</text>
<text x="270.8" y="250.5">NC/0.01uF/6.3V</text>
<text x="277.2" y="247">C19</text>
<text x="297.7" y="251.2">NC/0.01uF/6.3V</text>
<text x="305" y="246.7">C20</text>
</g>
<g font-size="2.9" fill="#800000">
<text x="55.2" y="54.4">5V</text>
<text x="126.2" y="54.4">VDD_3V3</text>
<text x="233.7" y="67.2">40M_P</text>
<text x="250.9" y="67.8">40M_N</text>
<text x="285.2" y="71.6">UARTTX</text>
<text x="285.2" y="75.2">UARTRX</text>
<text x="285.8" y="81.2">USB-DN</text>
<text x="285.8" y="78.4">USB-DP</text>
<text x="241.1" y="86.4" transform="rotate(-90 241.1 86.4)">VDD_3V3</text>
<text x="148.3" y="95.3">RF-ANT</text>
<text x="307.2" y="95.7">SPIQ</text>
<text x="307.6" y="92.5">SPICS0</text>
<text x="362.9" y="92.5">VDD-SPI</text>
<text x="363.9" y="95.7">SPIHD</text>
<text x="307.6" y="98.8">SPIWP</text>
<text x="363.9" y="98.8">SPICLK</text>
<text x="363.9" y="102">SPID</text>
<text x="198.5" y="112">LNA-IN</text>
<text x="291.3" y="112">SPIQ</text>
<text x="86.2" y="118">ADC-GPIO3</text>
<text x="90.1" y="114.9">5V</text>
<text x="133.9" y="118.4">VDD_3V3</text>
<text x="198.5" y="118.4">VDD</text>
<text x="290.6" y="118.4">SPICLK</text>
<text x="291.3" y="115.2">SPID</text>
<text x="88.1" y="121.2">GND</text>
<text x="198.8" y="121.6">SPI-SDA</text>
<text x="198.8" y="124.8">SPI-SCK</text>
<text x="290.6" y="124.8">SPIWP</text>
<text x="290.6" y="121.6">SPICS0</text>
<text x="321" y="121.6">VDD-SPI</text>
<text x="88.1" y="130.9">UARTRX</text>
<text x="198.5" y="131.2">CHIP-EN</text>
<text x="198.8" y="128">LCD_RST</text>
<text x="290.9" y="128">SPIHD</text>
<text x="88.1" y="137.2">CHIP-EN</text>
<text x="88.4" y="134">UARTTX</text>
<text x="197.2" y="134.4">ADC-GPIO3</text>
<text x="289.3" y="134.4">VDD_3V3</text>
<text x="88.4" y="143.7">USB-DN</text>
<text x="88.8" y="140.5">USB-DP</text>
<text x="190.9" y="165.5" transform="rotate(-90 190.9 165.5)">VDD_3V3</text>
<text x="237.9" y="171.9" transform="rotate(-90 237.9 171.9)">SPI-RS</text>
<text x="241.1" y="173.5" transform="rotate(-90 241.1 173.5)">LCD-TE</text>
<text x="244.3" y="172.8" transform="rotate(-90 244.3 172.8)">VDD_3V3</text>
<text x="247.5" y="171.2" transform="rotate(-90 247.5 171.2)">PHB</text>
<text x="250.7" y="171.2" transform="rotate(-90 250.7 171.2)">PHA</text>
<text x="253.9" y="173.8" transform="rotate(-90 253.9 173.8)">LCD-BL-EN14</text>
<text x="257.1" y="172.2" transform="rotate(-90 257.1 172.2)">SWKEY</text>
<text x="260.3" y="172.2" transform="rotate(-90 260.3 172.2)">SPI-CSB</text>
<text x="108.9" y="189.1">VDD_3V3</text>
<text x="108.9" y="195.5">VDD_3V3</text>
<text x="112.1" y="201.9">SPI-CSB</text>
<text x="145.4" y="198.1">VDD_3V3</text>
<text x="204.6" y="198.1">LEDA</text>
<text x="245.2" y="202.2">VDD_3V3</text>
<text x="112.1" y="208.3">SPI-SDA</text>
<text x="112.4" y="205.1">SPI-SCK</text>
<text x="110.5" y="214.7">LCD_RST</text>
<text x="112.1" y="211.5">SPI-RS</text>
<text x="113.1" y="221.1">LCD-TE</text>
<text x="115.3" y="217.9">GND</text>
<text x="113.7" y="224.3">LEDK</text>
<text x="114" y="227.5">LEDA</text>
<text x="134.8" y="223.7">LCD-BL-EN</text>
<text x="208.1" y="223.4">LEDK</text>
<text x="235" y="235.2" transform="rotate(-90 235 235.2)">PHA</text>
<text x="243" y="235.2" transform="rotate(-90 243 235.2)">PHB</text>
<text x="287.2" y="240.7" transform="rotate(-90 287.2 240.7)">PHA</text>
<text x="300" y="240.7" transform="rotate(-90 300 240.7)">PHB</text>
</g>
</svg>
